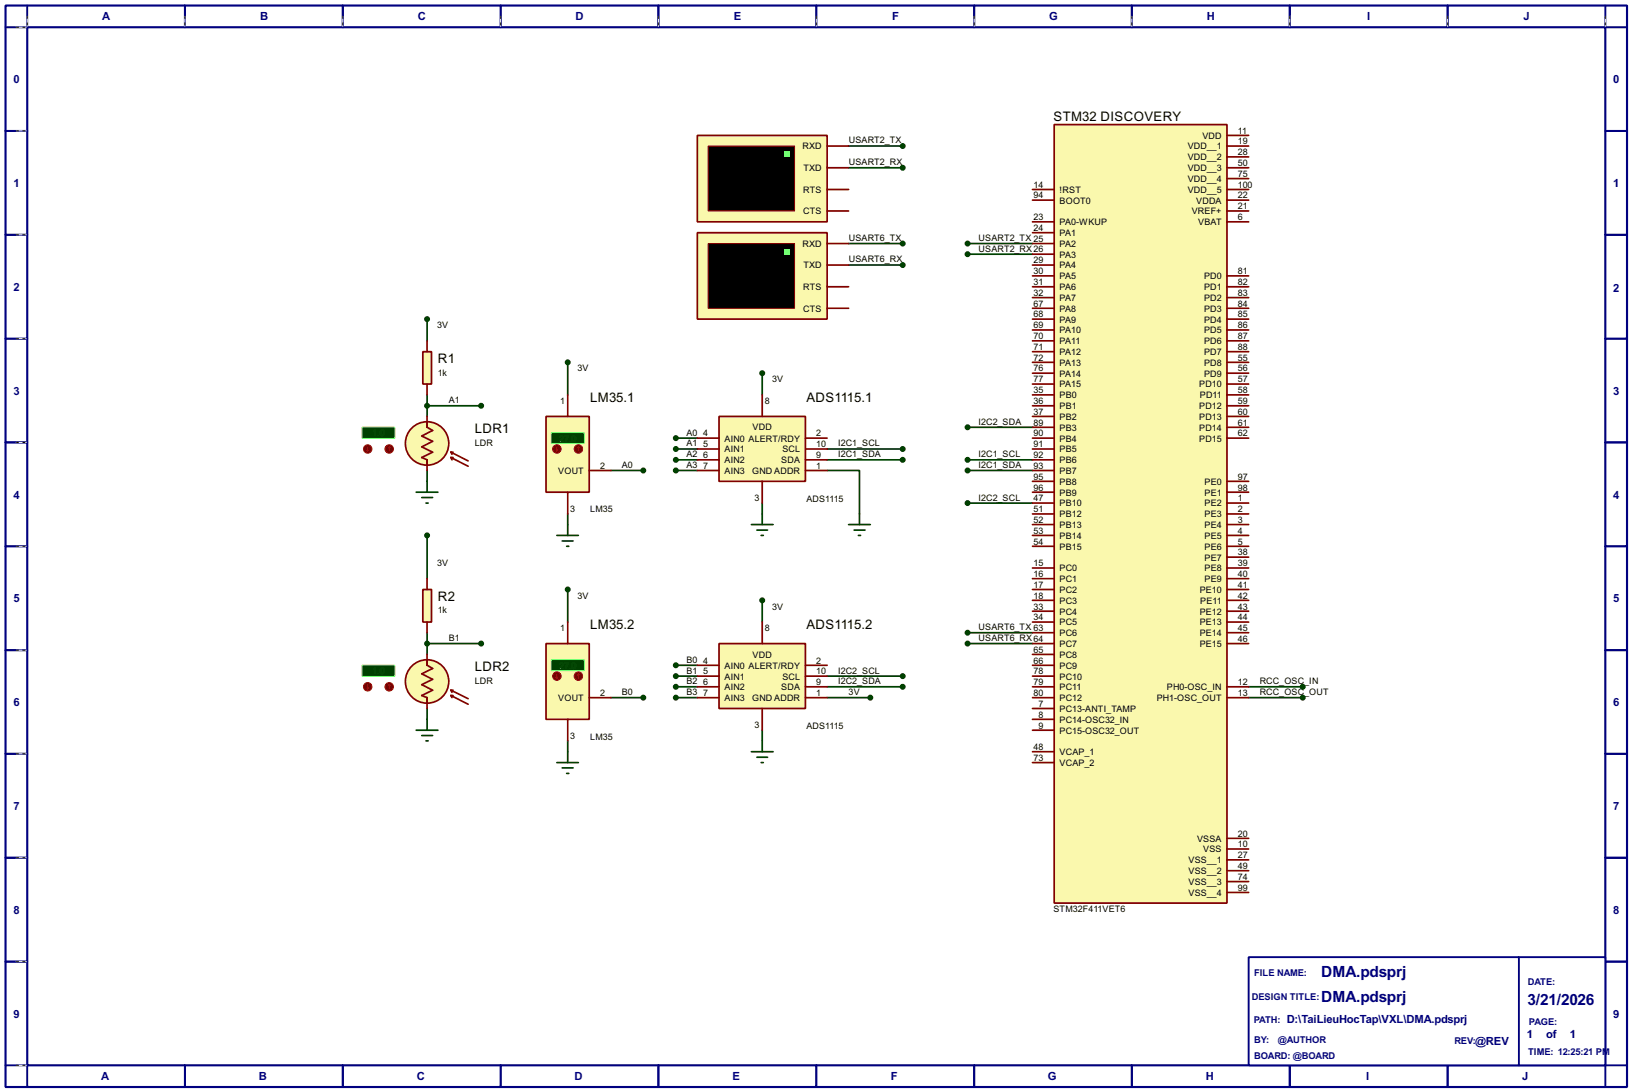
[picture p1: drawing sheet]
<svg xmlns="http://www.w3.org/2000/svg" width="383mm" height="256mm" viewBox="0 0 383 256" stroke-linecap="round" stroke-linejoin="round" font-family="sans-serif">
<path d="M1.3 1.3h381v254h-381zM6.4 6.4h370.8v243.8h-370.8z" fill="none" stroke="#000080" stroke-width=".5"/>
<g fill="none" stroke="#000080" stroke-width=".45">
<path d="M6.4 1.3v5.1h-5.1M43.5 1.3v5.1M80.6 1.3v5.1M117.7 1.3v5.1M154.7 1.3v5.1M191.8 1.3v5.1M228.9 1.3v5.1M266 1.3v5.1M303.1 1.3v5.1M340.2 1.3v5.1M377.2 1.3v5.1h5.1M1.3 30.8h5.1"/>
<path d="M377.2 30.8h5.1M1.3 55.2h5.1M377.2 55.2h5.1M1.3 79.6h5.1M377.2 79.6h5.1M1.3 103.9h5.1M377.2 103.9h5.1M1.3 128.3h5.1M377.2 128.3h5.1M1.3 152.7h5.1M377.2 152.7h5.1M1.3 177.1h5.1"/>
<path d="M377.2 177.1h5.1M1.3 201.5h5.1M377.2 201.5h5.1M1.3 225.9h5.1M377.2 225.9h5.1M1.3 250.2h5.1v5.1M43.5 250.2v5.1M80.6 250.2v5.1M117.7 250.2v5.1M154.7 250.2v5.1M191.8 250.2v5.1M228.9 250.2v5.1"/>
<path d="M266 250.2v5.1M303.1 250.2v5.1M340.2 250.2v5.1M382.3 250.2h-5.1v5.1"/>
</g>
<g fill="none" stroke="#fff" stroke-width=".23">
<path d="M3.9 6.4h2.3M6.4 3.9v2.3M43.5 3.9v2.3M80.6 3.9v2.3M117.7 3.9v2.3M154.7 3.9v2.3M191.8 3.9v2.3M228.9 3.9v2.3M266 3.9v2.3M303.1 3.9v2.3M340.2 3.9v2.3M377.2 3.9v2.3"/>
<path d="M3.9 30.8h2.3M3.9 55.2h2.3M3.9 79.6h2.3M3.9 103.9h2.3M3.9 128.3h2.3M3.9 152.7h2.3M3.9 177.1h2.3M3.9 201.5h2.3M3.9 225.9h2.3M3.9 250.2h2.3"/>
</g>
<g fill="none" stroke="#000" stroke-width=".23" stroke-dasharray=".5 1">
<path d="M3.9 6.4h2.3M6.4 3.9v2.3M43.5 3.9v2.3M80.6 3.9v2.3M117.7 3.9v2.3M154.7 3.9v2.3M191.8 3.9v2.3M228.9 3.9v2.3M266 3.9v2.3M303.1 3.9v2.3M340.2 3.9v2.3M377.2 3.9v2.3"/>
<path d="M3.9 30.8h2.3M3.9 55.2h2.3M3.9 79.6h2.3M3.9 103.9h2.3M3.9 128.3h2.3M3.9 152.7h2.3M3.9 177.1h2.3M3.9 201.5h2.3M3.9 225.9h2.3M3.9 250.2h2.3"/>
</g>
<path d="M293.4 224.8h83.8v25.4h-83.8z" fill="#fff" stroke="#000080" stroke-width=".45"/>
<path d="M356.9 224.8v25.4" fill="none" stroke="#000080" stroke-width=".45"/>
<g fill="none" stroke="#004000" stroke-width=".4">
<path d="M199.4 34.3h12.7M199.4 39.4h12.7M199.4 57.2h12.7M227.4 57.2h15.2M227.4 59.7h15.2M100.4 75v5.1M199.4 62.3h12.7M100.4 92.8v5M100.4 95.3h12.7M133.4 85.1v7.7M179.1 87.7v5.1M100.4 110.5v2.6"/>
<path d="M143.6 110.5h7.6M158.8 108h5.1M158.8 110.5h5.1M158.8 105.5h5.1M158.8 102.9h5.1M179.1 118.2v2.5M194.4 110.5h7.6v10.2M194.4 108h17.7M194.4 105.5h17.7M227.4 100.4h15.2M227.4 108h15.2M227.4 110.5h15.2"/>
<path d="M227.4 118.2h15.2M100.4 125.8v10.1M133.4 120.7v2.5M133.4 138.5v7.6M100.4 148.6v5.1M100.4 151.2h12.7M158.8 158.8h5.1M158.8 156.3h5.1M179.1 141v5.1M194.4 158.8h17.7M227.4 151.2h15.2M227.4 148.6h15.2"/>
<path d="M100.4 166.4v2.6M133.4 174v2.6M143.6 163.9h7.6M158.8 161.3h5.1M158.8 163.9h5.1M179.1 171.5v2.5M194.4 161.3h17.7M194.4 163.9h10.1M293.4 161.3h12.7M293.4 163.9h12.7"/>
</g>
<path d="M247.7 29.3h40.6v182.8h-40.6z" fill-rule="evenodd" fill="#faf8ad" stroke="#800000" stroke-width=".4"/>
<g fill="none" stroke="#800000" stroke-width=".4">
<path d="M288.3 31.8h5.1M288.3 34.3h5.1M288.3 36.9h5.1M288.3 39.4h5.1M242.6 44.5h5.1M242.6 47h5.1M242.6 52.1h5.1M242.6 54.7h5.1M242.6 57.2h5.1M242.6 59.7h5.1M288.3 44.5h5.1M288.3 47h5.1"/>
<path d="M288.3 52.1h5.1M288.3 42h5.1M288.3 49.6h5.1M242.6 77.5h5.1M242.6 62.3h5.1M242.6 64.8h5.1M242.6 67.4h5.1M242.6 69.9h5.1M242.6 72.4h5.1M242.6 75h5.1M288.3 77.5h5.1M288.3 64.8h5.1"/>
<path d="M288.3 67.4h5.1M288.3 69.9h5.1M288.3 72.4h5.1M288.3 75h5.1M242.6 80.1h5.1M242.6 82.6h5.1M242.6 85.1h5.1M242.6 87.7h5.1M242.6 90.2h5.1M242.6 92.8h5.1M242.6 95.3h5.1M242.6 97.8h5.1"/>
<path d="M288.3 80.1h5.1M288.3 82.6h5.1M288.3 85.1h5.1M288.3 87.7h5.1M288.3 90.2h5.1M288.3 92.8h5.1M288.3 95.3h5.1M288.3 97.8h5.1M242.6 118.2h5.1M242.6 100.4h5.1M242.6 102.9h5.1M242.6 105.5h5.1"/>
<path d="M242.6 108h5.1M242.6 110.5h5.1M242.6 113.1h5.1M242.6 115.6h5.1M288.3 118.2h5.1M288.3 100.4h5.1M288.3 102.9h5.1M288.3 113.1h5.1M288.3 115.6h5.1M242.6 120.7h5.1M242.6 123.2h5.1M242.6 125.8h5.1"/>
<path d="M242.6 128.3h5.1M242.6 133.4h5.1M242.6 135.9h5.1M242.6 138.5h5.1M288.3 120.7h5.1M288.3 123.2h5.1M288.3 125.8h5.1M288.3 128.3h5.1M288.3 133.4h5.1M288.3 135.9h5.1M288.3 138.5h5.1M288.3 130.9h5.1"/>
<path d="M242.6 158.8h5.1M242.6 141h5.1M242.6 143.6h5.1M242.6 146.1h5.1M242.6 148.6h5.1M242.6 151.2h5.1M242.6 153.7h5.1M242.6 156.3h5.1M288.3 141h5.1M288.3 143.6h5.1M288.3 146.1h5.1M288.3 148.6h5.1"/>
<path d="M288.3 151.2h5.1M242.6 161.3h5.1M242.6 163.9h5.1M242.6 166.4h5.1M242.6 169h5.1M242.6 171.5h5.1M242.6 176.6h5.1M242.6 179.1h5.1M288.3 161.3h5.1M288.3 163.9h5.1M288.3 199.4h5.1M288.3 196.9h5.1"/>
<path d="M288.3 202h5.1M288.3 204.5h5.1M288.3 207.1h5.1M288.3 209.6h5.1"/>
</g>
<path d="M169 97.8h20.3v15.3h-20.3z" fill="#faf8ad" stroke="#800000" stroke-width=".4"/>
<path d="M179.1 92.8v5M163.9 102.9h5.1M163.9 105.5h5.1M163.9 108h5.1M163.9 110.5h5.1M179.1 113.1v5.1M189.3 102.9h5.1M189.3 105.5h5.1M189.3 108h5.1M189.3 110.5h5.1" fill="none" stroke="#800000" stroke-width=".4"/>
<path d="M169 151.2h20.3v15.2h-20.3z" fill="#faf8ad" stroke="#800000" stroke-width=".4"/>
<path d="M163.9 156.3h5.1M163.9 158.8h5.1M179.1 146.1v5.1M189.3 156.3h5.1M189.3 158.8h5.1M163.9 161.3h5.1M163.9 163.9h5.1M179.1 166.4v5.1M189.3 161.3h5.1M189.3 163.9h5.1" fill="none" stroke="#800000" stroke-width=".4"/>
<path d="M163.9 54.7h30.5v20.3h-30.5z" fill="#faf8ad" stroke="#800000" stroke-width=".4"/>
<path d="M166.4 57.2h20.3v15.2h-20.3z" fill="#000" stroke="#800000" stroke-width=".25"/>
<path d="M184.2 58.5h1.3v1.2h-1.3z" fill="#0f0"/>
<path d="M194.4 57.2h5M194.4 67.4h5M194.4 62.3h5M194.4 72.4h5" fill="none" stroke="#800000" stroke-width=".4"/>
<g fill="#004000" stroke="#004000" stroke-width=".4">
<circle cx="227.3" cy="57.2" r=".5"/>
<circle cx="227.3" cy="59.7" r=".5"/>
<circle cx="227.3" cy="100.4" r=".5"/>
<circle cx="227.3" cy="108" r=".5"/>
<circle cx="227.3" cy="110.5" r=".5"/>
<circle cx="227.3" cy="118.2" r=".5"/>
<circle cx="306.1" cy="161.3" r=".5"/>
<circle cx="306.1" cy="163.9" r=".5"/>
<circle cx="212.1" cy="57.2" r=".5"/>
<circle cx="212.1" cy="62.3" r=".5"/>
</g>
<path d="M128.3 97.8h10.2v17.8h-10.2z" fill="#faf8ad" stroke="#800000" stroke-width=".4"/>
<path d="M129.6 101.7h7.6v2.5h-7.6z" fill="#004000" stroke="#0f0" stroke-width=".23"/>
<path d="M133.4 92.8v5M133.4 115.6v5.1M138.5 110.5h5.1" fill="none" stroke="#800000" stroke-width=".4"/>
<circle cx="135.9" cy="105.5" r="1" fill="#400000" stroke="#f00" stroke-width=".23"/>
<path d="M135.9 105l-.2 .2M135.9 105l.3 .2M135.9 105v1" fill="none" stroke="#f00" stroke-width=".23"/>
<circle cx="130.8" cy="105.5" r="1" fill="#400000" stroke="#f00" stroke-width=".23"/>
<path d="M130.6 105.7l.3 .3M130.9 105v1M131.1 105.7l-.2 .3" fill="none" stroke="#f00" stroke-width=".23"/>
<path d="M128.3 151.2h10.2v17.8h-10.2z" fill="#faf8ad" stroke="#800000" stroke-width=".4"/>
<path d="M129.6 155h7.6v2.5h-7.6z" fill="#004000" stroke="#0f0" stroke-width=".23"/>
<path d="M133.4 146.1v5.1M133.4 169v5M138.5 163.9h5.1" fill="none" stroke="#800000" stroke-width=".4"/>
<circle cx="135.9" cy="158.8" r="1" fill="#400000" stroke="#f00" stroke-width=".23"/>
<path d="M135.9 158.3l-.2 .3M135.9 158.3l.3 .3M135.9 158.3v1" fill="none" stroke="#f00" stroke-width=".23"/>
<circle cx="130.8" cy="158.8" r="1" fill="#400000" stroke="#f00" stroke-width=".23"/>
<path d="M130.6 159.1l.3 .2M130.9 158.3v1M131.1 159.1l-.2 .2" fill="none" stroke="#f00" stroke-width=".23"/>
<circle cx="100.3" cy="104.2" r="5.1" fill="#faf8ad" stroke="#800000" stroke-width=".4"/>
<path d="M100.4 99.1v1.3l1.3 .7-2.6 1.3 2.6 1.3-2.6 1.3 2.6 1.2-2.6 1.3 1.3 .5v1.3M106 107.5l4 2M106 107.5l.2 .5M106 107.5h.5M106 106.2l4 2.1M106 106.2l.2 .5M106 106.2h.5" fill="none" stroke="#800000" stroke-width=".4"/>
<path d="M85.1 100.4h7.7v2.5h-7.7z" fill="#004000" stroke="#0f0" stroke-width=".23"/>
<path d="M100.4 97.8v2.6M100.4 108v2.5" fill="none" stroke="#800000" stroke-width=".4"/>
<circle cx="91.4" cy="105.5" r="1" fill="#400000" stroke="#f00" stroke-width=".23"/>
<path d="M91.5 105l-.3 .2M91.5 105l.2 .2M91.5 105v1" fill="none" stroke="#f00" stroke-width=".23"/>
<circle cx="86.4" cy="105.5" r="1" fill="#400000" stroke="#f00" stroke-width=".23"/>
<path d="M86.2 105.7l.2 .3M86.4 105v1M86.7 105.7l-.3 .3" fill="none" stroke="#f00" stroke-width=".23"/>
<circle cx="100.3" cy="160.1" r="5.1" fill="#faf8ad" stroke="#800000" stroke-width=".4"/>
<path d="M100.4 155v1.3l1.3 .7-2.6 1.3 2.6 1.3-2.6 1.2 2.6 1.3-2.6 1.3 1.3 .5v1.3M106 163.4l4 2M106 163.4l.2 .5M106 163.4h.5M106 162.1l4 2M106 162.1l.2 .5M106 162.1h.5" fill="none" stroke="#800000" stroke-width=".4"/>
<path d="M85.1 156.3h7.7v2.5h-7.7z" fill="#004000" stroke="#0f0" stroke-width=".23"/>
<path d="M100.4 153.7v2.6M100.4 163.9v2.5" fill="none" stroke="#800000" stroke-width=".4"/>
<circle cx="91.4" cy="161.3" r="1" fill="#400000" stroke="#f00" stroke-width=".23"/>
<path d="M91.5 160.8l-.3 .3M91.5 160.8l.2 .3M91.5 160.8v1.1" fill="none" stroke="#f00" stroke-width=".23"/>
<circle cx="86.4" cy="161.3" r="1" fill="#400000" stroke="#f00" stroke-width=".23"/>
<path d="M86.2 161.6l.2 .3M86.4 160.8v1.1M86.7 161.6l-.3 .3" fill="none" stroke="#f00" stroke-width=".23"/>
<g fill="#004000" stroke="#004000" stroke-width=".4">
<circle cx="179.1" cy="87.7" r=".5"/>
<circle cx="179.1" cy="141" r=".5"/>
<circle cx="204.5" cy="163.9" r=".5"/>
<circle cx="212.1" cy="158.8" r=".5"/>
<circle cx="212.1" cy="161.3" r=".5"/>
<circle cx="212.1" cy="108" r=".5"/>
<circle cx="212.1" cy="105.5" r=".5"/>
<circle cx="133.4" cy="85.1" r=".5"/>
<circle cx="133.4" cy="138.5" r=".5"/>
<circle cx="158.8" cy="102.9" r=".5"/>
<circle cx="158.8" cy="105.5" r=".5"/>
<circle cx="158.8" cy="108" r=".5"/>
<circle cx="158.8" cy="110.5" r=".5"/>
<circle cx="158.8" cy="156.3" r=".5"/>
<circle cx="158.8" cy="158.8" r=".5"/>
<circle cx="158.8" cy="161.3" r=".5"/>
<circle cx="158.8" cy="163.9" r=".5"/>
<circle cx="151.1" cy="163.9" r=".5"/>
<circle cx="151.1" cy="110.5" r=".5"/>
</g>
<g fill="none" stroke="#004000" stroke-width=".4">
<path d="M130.9 125.8h5M132.1 127.1h2.6M133.2 128.3h.5M133.4 123.2v2.6M176.6 123.2h5.1M177.9 124.5h2.5M178.9 125.8h.5M179.1 120.7v2.5M199.4 123.2h5.1M200.7 124.5h2.6M201.7 125.8h.5M202 120.7v2.5"/>
<path d="M130.9 179.1h5M133.4 176.6v2.5M176.6 176.6h5.1M177.9 177.9h2.5M178.9 179.1h.5M179.1 174v2.6M132.1 180.4h2.6M133.2 181.7h.5"/>
</g>
<path d="M99.4 138.5h2v7.6h-2z" fill="#faf8ad" stroke="#800000" stroke-width=".4"/>
<path d="M100.4 135.9v2.6M100.4 146.1v2.5" fill="none" stroke="#800000" stroke-width=".4"/>
<path d="M99.4 82.6h2v7.6h-2z" fill="#faf8ad" stroke="#800000" stroke-width=".4"/>
<path d="M100.4 80.1v2.5M100.4 90.2v2.6" fill="none" stroke="#800000" stroke-width=".4"/>
<g fill="#004000" stroke="#004000" stroke-width=".4">
<circle cx="100.3" cy="75" r=".5"/>
<circle cx="100.3" cy="125.8" r=".5"/>
<circle cx="100.3" cy="95.3" r=".5"/>
<circle cx="113" cy="95.3" r=".5"/>
<circle cx="100.3" cy="151.2" r=".5"/>
<circle cx="113" cy="151.2" r=".5"/>
</g>
<path d="M97.8 115.6h5.1M99.1 116.9h2.6M100.1 118.2h.5M100.4 113.1v2.5M97.8 171.5h5.1M99.1 172.8h2.6M100.1 174h.5M100.4 169v2.5" fill="none" stroke="#004000" stroke-width=".4"/>
<path d="M163.9 31.8h30.5v20.3h-30.5z" fill="#faf8ad" stroke="#800000" stroke-width=".4"/>
<path d="M166.4 34.3h20.3v15.3h-20.3z" fill="#000" stroke="#800000" stroke-width=".25"/>
<path d="M184.2 35.6h1.3v1.3h-1.3z" fill="#0f0"/>
<path d="M194.4 34.3h5M194.4 39.4h5M194.4 44.5h5M194.4 49.6h5" fill="none" stroke="#800000" stroke-width=".4"/>
<g fill="#004000" stroke="#004000" stroke-width=".4">
<circle cx="212.1" cy="34.3" r=".5"/>
<circle cx="212.1" cy="39.4" r=".5"/>
<circle cx="227.3" cy="148.6" r=".5"/>
<circle cx="227.3" cy="151.2" r=".5"/>
</g>
<g font-size="4.1" fill="#000080">
<text x="310.5" y="229.5">DMA.pdsprj</text>
<text x="310.5" y="235.4">DMA.pdsprj</text>
<text x="359" y="236.1">3/21/2026</text>
</g>
<g font-size="3.5">
<text x="247.6" y="28.5">STM32 DISCOVERY</text>
<text x="102.9" y="85.3">R1</text>
<text x="138.7" y="94.5">LM35.1</text>
<text x="189.5" y="94.5">ADS1115.1</text>
<text x="111.6" y="101.8">LDR1</text>
<text x="102.9" y="141.2">R2</text>
<text x="138.7" y="147.8">LM35.2</text>
<text x="189.5" y="147.8">ADS1115.2</text>
<text x="111.6" y="157.7">LDR2</text>
</g>
<g font-size="3" fill="#000080">
<text x="24" y="4.6">A</text>
<text x="61.1" y="4.6">B</text>
<text x="98.2" y="4.6">C</text>
<text x="135.2" y="4.6">D</text>
<text x="172.4" y="4.6">E</text>
<text x="209.6" y="4.6">F</text>
<text x="246.5" y="4.6">G</text>
<text x="283.6" y="4.6">H</text>
<text x="321.2" y="4.6">I</text>
<text x="358" y="4.6">J</text>
<text x="3.2" y="19.5">0</text>
<text x="379.1" y="19.5">0</text>
<text x="3.2" y="44">1</text>
<text x="379.1" y="44">1</text>
<text x="3.2" y="68.4">2</text>
<text x="379.1" y="68.6">2</text>
<text x="3.2" y="92.7">3</text>
<text x="379.1" y="92.7">3</text>
<text x="3.2" y="117.1">4</text>
<text x="379.1" y="117.1">4</text>
<text x="3.2" y="141.5">5</text>
<text x="379.1" y="141.5">5</text>
<text x="3.2" y="165.9">6</text>
<text x="379.1" y="165.9">6</text>
<text x="3.2" y="190.3">7</text>
<text x="379.1" y="190.3">7</text>
<text x="3.2" y="214.7">8</text>
<text x="379.1" y="214.7">8</text>
<text x="3.2" y="239.1">9</text>
<text x="379.1" y="239.1">9</text>
<text x="302.3" y="240.4">D:\TaiLieuHocTap\VXL\DMA.pdsprj</text>
<text x="346.7" y="245.5">@REV</text>
<text x="358.8" y="243.9">1</text>
<text x="363.3" y="243.9">of</text>
<text x="368.9" y="243.9">1</text>
<text x="23.8" y="253.8">A</text>
<text x="60.8" y="253.8">B</text>
<text x="97.9" y="253.8">C</text>
<text x="135" y="253.8">D</text>
<text x="172.1" y="253.8">E</text>
<text x="209.3" y="253.8">F</text>
<text x="246.2" y="253.8">G</text>
<text x="283.3" y="253.8">H</text>
<text x="321" y="253.8">I</text>
<text x="357.7" y="253.8">J</text>
</g>
<g font-size="2.5" fill="#000080">
<text x="294.7" y="229.3">FILE NAME:</text>
<text x="359" y="231.3">DATE:</text>
<text x="294.1" y="234.9">DESIGN TITLE:</text>
<text x="294.6" y="240.2">PATH:</text>
<text x="294.7" y="245">BY:</text>
<text x="300.3" y="245">@AUTHOR</text>
<text x="341.7" y="245.3">REV:</text>
<text x="359.2" y="240.7">PAGE:</text>
<text x="294.7" y="248.7">BOARD: @BOARD</text>
<text x="359" y="247.8">TIME: 12:25:21 PM</text>
</g>
<g font-size="2.4">
<text x="188.6" y="35.1">RXD</text>
<text x="199.4" y="33.7">USART2_TX</text>
<text x="279.1" y="35.1">VDD__1</text>
<text x="282.5" y="32.6">VDD</text>
<text x="290.9" y="31.4">11</text>
<text x="290.9" y="33.9">19</text>
<text x="188.8" y="40.2">TXD</text>
<text x="199.4" y="38.8">USART2_RX</text>
<text x="279.1" y="37.7">VDD__2</text>
<text x="279.1" y="40.2">VDD__3</text>
<text x="290.9" y="36.4">28</text>
<text x="290.9" y="39">50</text>
<text x="290.9" y="41.6">75</text>
<text x="188.7" y="45.3">RTS</text>
<text x="242.9" y="44.1">14</text>
<text x="242.9" y="46.6">94</text>
<text x="249" y="45.3">!RST</text>
<text x="249" y="47.8">BOOT0</text>
<text x="279.1" y="42.7">VDD__4</text>
<text x="279.1" y="45.3">VDD__5</text>
<text x="281.1" y="47.8">VDDA</text>
<text x="290.9" y="46.6">22</text>
<text x="290.9" y="44.1">100</text>
<text x="188.7" y="50.4">CTS</text>
<text x="242.9" y="51.7">23</text>
<text x="249" y="52.9">PA0-WKUP</text>
<text x="280" y="50.4">VREF+</text>
<text x="281.5" y="52.9">VBAT</text>
<text x="290.9" y="51.7">6</text>
<text x="290.9" y="49.2">21</text>
<text x="188.6" y="58">RXD</text>
<text x="199.4" y="56.6">USART6_TX</text>
<text x="229.9" y="56.6">USART2_TX 25</text>
<text x="229.9" y="59.1">USART2_RX26</text>
<text x="242.9" y="54.3">24</text>
<text x="249" y="55.4">PA1</text>
<text x="249" y="58">PA2</text>
<text x="188.8" y="63.1">TXD</text>
<text x="199.4" y="61.7">USART6_RX</text>
<text x="242.9" y="61.9">29</text>
<text x="242.9" y="64.4">30</text>
<text x="249" y="60.5">PA3</text>
<text x="249" y="63.1">PA4</text>
<text x="249" y="65.6">PA5</text>
<text x="282.9" y="65.6">PD0</text>
<text x="290.9" y="64.4">81</text>
<text x="188.7" y="68.1">RTS</text>
<text x="242.9" y="67">31</text>
<text x="242.9" y="69.5">32</text>
<text x="242.9" y="72">67</text>
<text x="249" y="68.1">PA6</text>
<text x="249" y="70.7">PA7</text>
<text x="282.9" y="68.1">PD1</text>
<text x="282.9" y="70.7">PD2</text>
<text x="290.9" y="67">82</text>
<text x="290.9" y="69.5">83</text>
<text x="290.9" y="72">84</text>
<text x="102.7" y="77.1">3V</text>
<text x="188.7" y="73.2">CTS</text>
<text x="242.9" y="77.1">69</text>
<text x="242.9" y="74.6">68</text>
<text x="249" y="73.2">PA8</text>
<text x="249" y="75.8">PA9</text>
<text x="282.9" y="73.2">PD3</text>
<text x="282.9" y="75.8">PD4</text>
<text x="290.9" y="74.6">85</text>
<text x="290.9" y="77.1">86</text>
<text x="242.9" y="79.7">70</text>
<text x="242.9" y="82.2">71</text>
<text x="249" y="78.3">PA10</text>
<text x="249" y="80.8">PA11</text>
<text x="249" y="83.4">PA12</text>
<text x="282.9" y="78.3">PD5</text>
<text x="282.9" y="80.8">PD6</text>
<text x="282.9" y="83.4">PD7</text>
<text x="290.9" y="79.7">87</text>
<text x="290.9" y="82.2">88</text>
<text x="102.9" y="88.2">1k</text>
<text x="135.7" y="87.3">3V</text>
<text x="181.5" y="89.8">3V</text>
<text x="242.9" y="84.7">72</text>
<text x="242.9" y="87.3">76</text>
<text x="242.9" y="89.8">77</text>
<text x="249" y="85.9">PA13</text>
<text x="249" y="88.5">PA14</text>
<text x="282.9" y="85.9">PD8</text>
<text x="282.9" y="88.5">PD9</text>
<text x="290.9" y="89.8">57</text>
<text x="290.9" y="84.7">55</text>
<text x="290.9" y="87.3">56</text>
<text x="105.5" y="94.7">A1</text>
<text x="131.6" y="94.9">1</text>
<text x="179.8" y="94.9">8</text>
<text x="242.9" y="92.4">35</text>
<text x="242.9" y="94.9">36</text>
<text x="249" y="91">PA15</text>
<text x="249" y="93.6">PB0</text>
<text x="281.8" y="91">PD10</text>
<text x="281.9" y="93.6">PD11</text>
<text x="290.9" y="92.4">58</text>
<text x="290.9" y="94.9">59</text>
<text x="176.8" y="101.1">VDD</text>
<text x="229.9" y="99.8">I2C2_SDA</text>
<text x="242.9" y="97.4">37</text>
<text x="242.9" y="100">89</text>
<text x="249" y="96.1">PB1</text>
<text x="249" y="98.6">PB2</text>
<text x="249" y="101.2">PB3</text>
<text x="281.8" y="96.1">PD12</text>
<text x="281.8" y="98.6">PD13</text>
<text x="281.8" y="101.2">PD14</text>
<text x="290.9" y="97.4">60</text>
<text x="290.9" y="100">61</text>
<text x="111.5" y="104.7">LDR</text>
<text x="161.3" y="102.3">A0</text>
<text x="161.3" y="104.9">A1</text>
<text x="161.3" y="107.4">A2</text>
<text x="165.3" y="102.5">4</text>
<text x="165.3" y="105.1">5</text>
<text x="165.3" y="107.6">6</text>
<text x="170.2" y="103.7">AIN0 ALERT/RDY</text>
<text x="170.2" y="106.3">AIN1</text>
<text x="183.8" y="106.3">SCL</text>
<text x="191.8" y="105.1">10</text>
<text x="191.8" y="107.6">9</text>
<text x="191.8" y="102.5">2</text>
<text x="196.9" y="107.4">I2C1_SDA</text>
<text x="196.9" y="104.9">I2C1_SCL</text>
<text x="229.9" y="107.4">I2C1_SCL</text>
<text x="242.9" y="102.5">90</text>
<text x="242.9" y="105.1">91</text>
<text x="242.9" y="107.6">92</text>
<text x="249" y="103.7">PB4</text>
<text x="249" y="106.3">PB5</text>
<text x="281.8" y="103.7">PD15</text>
<text x="290.9" y="102.5">62</text>
<text x="131.2" y="111.3">VOUT</text>
<text x="141" y="110.1">2</text>
<text x="146.1" y="109.9">A0</text>
<text x="161.3" y="109.9">A3</text>
<text x="165.3" y="110.1">7</text>
<text x="170.2" y="108.8">AIN2</text>
<text x="170.2" y="111.3">AIN3</text>
<text x="176.7" y="111.4">GND ADDR</text>
<text x="183.6" y="108.8">SDA</text>
<text x="191.8" y="110.1">1</text>
<text x="229.9" y="109.9">I2C1_SDA</text>
<text x="242.9" y="110.1">93</text>
<text x="242.9" y="112.7">95</text>
<text x="249" y="108.8">PB6</text>
<text x="249" y="111.3">PB7</text>
<text x="249" y="113.9">PB8</text>
<text x="283" y="113.9">PE0</text>
<text x="290.9" y="112.7">97</text>
<text x="177.3" y="117.6">3</text>
<text x="189.5" y="117.8">ADS1115</text>
<text x="229.9" y="117.6">I2C2_SCL</text>
<text x="242.9" y="117.8">47</text>
<text x="242.9" y="115.2">96</text>
<text x="249" y="119">PB10</text>
<text x="249" y="116.4">PB9</text>
<text x="283" y="116.4">PE1</text>
<text x="283" y="119">PE2</text>
<text x="290.9" y="115.2">98</text>
<text x="290.9" y="117.8">1</text>
<text x="134" y="120.2">3</text>
<text x="138.7" y="120.4">LM35</text>
<text x="242.9" y="120.3">51</text>
<text x="242.9" y="122.8">52</text>
<text x="242.9" y="125.4">53</text>
<text x="249" y="121.5">PB12</text>
<text x="249" y="124">PB13</text>
<text x="283" y="121.5">PE3</text>
<text x="283" y="124">PE4</text>
<text x="290.9" y="120.3">2</text>
<text x="290.9" y="122.8">3</text>
<text x="290.9" y="125.4">4</text>
<text x="242.9" y="127.9">54</text>
<text x="249" y="126.6">PB14</text>
<text x="249" y="129.1">PB15</text>
<text x="283" y="126.6">PE5</text>
<text x="283" y="129.1">PE6</text>
<text x="283" y="131.7">PE7</text>
<text x="290.9" y="127.9">5</text>
<text x="290.9" y="130.5">38</text>
<text x="102.7" y="133">3V</text>
<text x="242.9" y="133">15</text>
<text x="242.9" y="135.5">16</text>
<text x="249" y="134.2">PC0</text>
<text x="249" y="136.7">PC1</text>
<text x="283" y="134.2">PE8</text>
<text x="283" y="136.7">PE9</text>
<text x="290.9" y="133">39</text>
<text x="290.9" y="135.5">40</text>
<text x="135.7" y="140.6">3V</text>
<text x="181.5" y="143.2">3V</text>
<text x="242.9" y="138.1">17</text>
<text x="242.9" y="140.6">18</text>
<text x="242.9" y="143.2">33</text>
<text x="249" y="139.3">PC2</text>
<text x="249" y="141.8">PC3</text>
<text x="281.9" y="139.3">PE10</text>
<text x="282" y="141.8">PE11</text>
<text x="290.9" y="138.1">41</text>
<text x="290.9" y="140.6">42</text>
<text x="290.9" y="143.2">43</text>
<text x="102.9" y="144.1">1k</text>
<text x="131.6" y="148.2">1</text>
<text x="179.8" y="148.2">8</text>
<text x="229.9" y="148">USART6_TX 63</text>
<text x="242.9" y="145.7">34</text>
<text x="249" y="144.4">PC4</text>
<text x="249" y="146.9">PC5</text>
<text x="249" y="149.4">PC6</text>
<text x="281.9" y="144.4">PE12</text>
<text x="281.9" y="146.9">PE13</text>
<text x="281.9" y="149.4">PE14</text>
<text x="290.9" y="145.7">44</text>
<text x="290.9" y="148.2">45</text>
<text x="105.5" y="150.6">B1</text>
<text x="161.3" y="155.7">B0</text>
<text x="165.3" y="155.9">4</text>
<text x="176.8" y="154.5">VDD</text>
<text x="191.8" y="155.9">2</text>
<text x="229.9" y="150.6">USART6_RX64</text>
<text x="242.9" y="153.3">65</text>
<text x="242.9" y="155.9">66</text>
<text x="249" y="152">PC7</text>
<text x="249" y="154.5">PC8</text>
<text x="281.9" y="152">PE15</text>
<text x="290.9" y="150.8">46</text>
<text x="111.5" y="160.6">LDR</text>
<text x="161.3" y="158.2">B1</text>
<text x="161.3" y="160.7">B2</text>
<text x="165.3" y="158.4">5</text>
<text x="165.3" y="160.9">6</text>
<text x="170.2" y="157.1">AIN0 ALERT/RDY</text>
<text x="170.2" y="159.6">AIN1</text>
<text x="183.8" y="159.6">SCL</text>
<text x="191.8" y="158.4">10</text>
<text x="191.8" y="160.9">9</text>
<text x="196.9" y="158.2">I2C2_SCL</text>
<text x="196.9" y="160.7">I2C2_SDA</text>
<text x="242.9" y="158.4">78</text>
<text x="242.9" y="160.9">79</text>
<text x="249" y="159.6">PC10</text>
<text x="249" y="157.1">PC9</text>
<text x="290.9" y="160.9">12</text>
<text x="296" y="160.7">RCC_OSC_IN</text>
<text x="131.2" y="164.7">VOUT</text>
<text x="141" y="163.5">2</text>
<text x="146.1" y="163.3">B0</text>
<text x="161.3" y="163.3">B3</text>
<text x="165.3" y="163.5">7</text>
<text x="170.2" y="162.1">AIN2</text>
<text x="170.2" y="164.7">AIN3</text>
<text x="176.7" y="164.8">GND ADDR</text>
<text x="183.6" y="162.1">SDA</text>
<text x="191.8" y="163.5">1</text>
<text x="199.4" y="163.3">3V</text>
<text x="242.9" y="163.5">80</text>
<text x="244" y="166">7</text>
<text x="249" y="162.1">PC11</text>
<text x="249" y="164.7">PC12</text>
<text x="249" y="167.2">PC13-ANTI_TAMP</text>
<text x="271.8" y="164.7">PH1-OSC_OUT</text>
<text x="274.2" y="162.1">PH0-OSC_IN</text>
<text x="290.9" y="163.5">13</text>
<text x="296" y="163.3">RCC_OSC_OUT</text>
<text x="134" y="173.5">3</text>
<text x="138.7" y="173.7">LM35</text>
<text x="177.3" y="171">3</text>
<text x="189.5" y="171.2">ADS1115</text>
<text x="244" y="168.6">8</text>
<text x="244" y="171.1">9</text>
<text x="249" y="169.8">PC14-OSC32_IN</text>
<text x="249" y="172.3">PC15-OSC32_OUT</text>
<text x="242.9" y="176.2">48</text>
<text x="242.9" y="178.7">73</text>
<text x="249" y="177.4">VCAP_1</text>
<text x="249" y="179.9">VCAP_2</text>
<text x="281.3" y="197.7">VSSA</text>
<text x="290.9" y="196.5">20</text>
<text x="279.3" y="202.8">VSS__1</text>
<text x="282.7" y="200.2">VSS</text>
<text x="290.9" y="199">10</text>
<text x="290.9" y="201.6">27</text>
<text x="279.3" y="205.3">VSS__2</text>
<text x="279.3" y="207.9">VSS__3</text>
<text x="290.9" y="204.1">49</text>
<text x="290.9" y="206.7">74</text>
<text x="290.9" y="209.2">99</text>
<text x="247.5" y="214.3">STM32F411VET6</text>
<text x="279.3" y="210.4">VSS__4</text>
</g>
<g font-size="2.4" fill="#0f0">
<text x="87.5" y="102.5">1.0</text>
<text x="131.4" y="103.7">27.0</text>
<text x="87.5" y="158.3">1.0</text>
<text x="131.4" y="157.1">27.0</text>
</g>
</svg>
